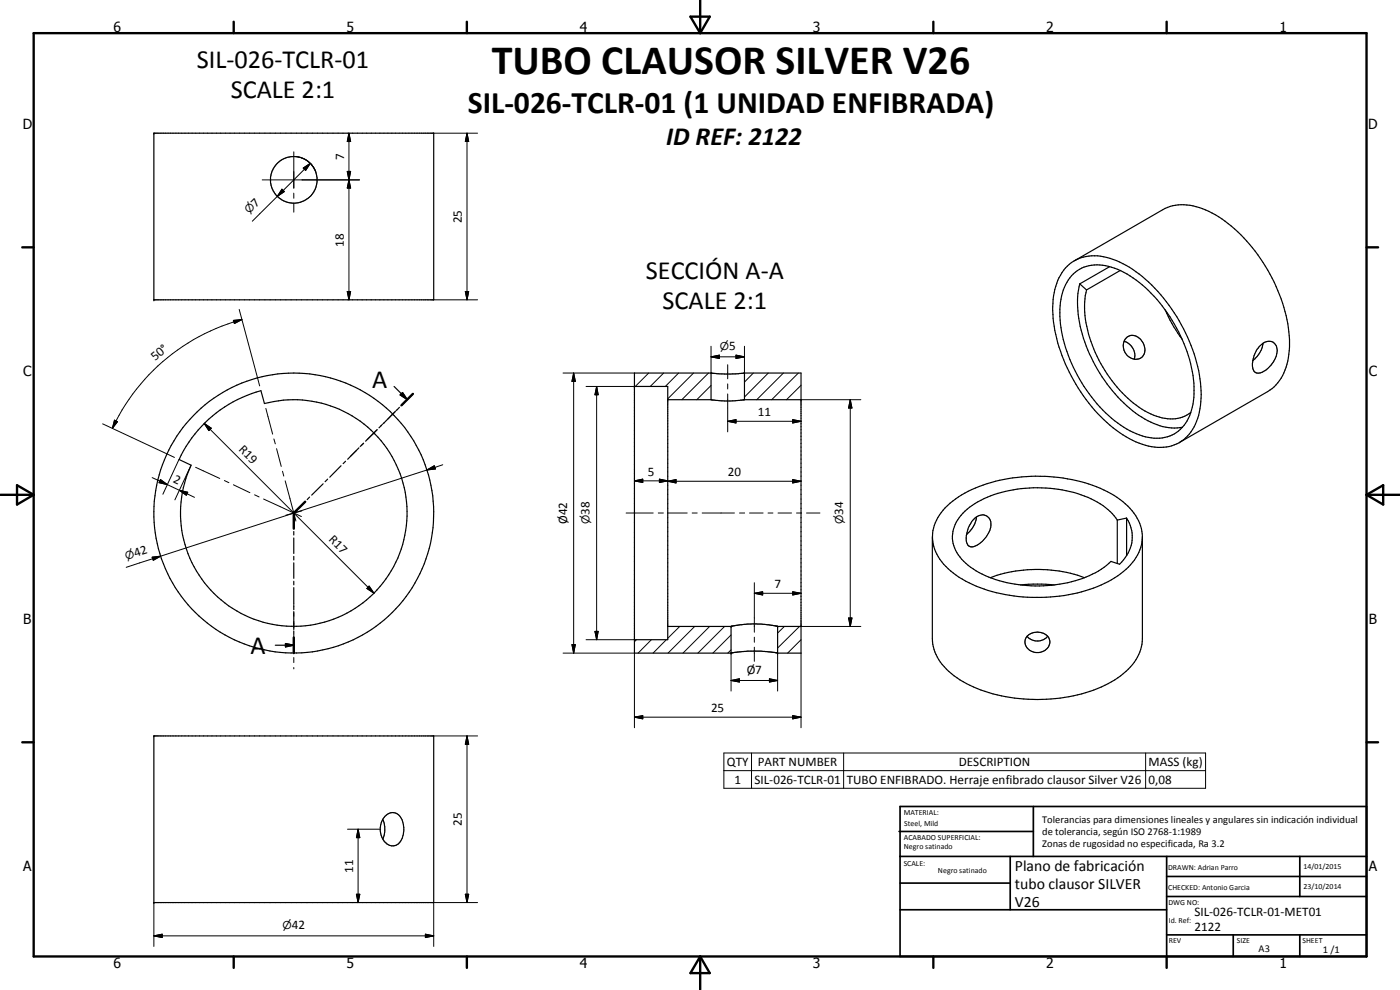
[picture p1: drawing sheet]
<svg xmlns="http://www.w3.org/2000/svg" width="420mm" height="297mm" viewBox="0 0 420 297" stroke-linecap="round" stroke-linejoin="round" font-family="sans-serif">
<g fill="none" stroke="#000" stroke-width=".35">
<path d="M46.2 40h84v50h-84zM322.5 78.2l26.5-15.3a14.7 14.7 0 0 1 13.8 .5 44.9 44.9 0 0 1 18.4 18.9 43.7 43.7 0 0 1 5.7 22.9 14.7 14.7 0 0 1-6.4 12.3l-26.5 15.3M319.7 80.4a12.2 12.2 0 0 1 13.4-2.9 37.4 37.4 0 0 1 18.6 15.3 45.3 45.3 0 0 1 8.7 27.8 14.3 14.3 0 0 1-7.2 12.6 15.9 15.9 0 0 1-14.2-1.6 47.9 47.9 0 0 1-20.7-26.2 32.7 32.7 0 0 1-1.4-19.5l.9-2.6zM321.6 82.7a11.5 11.5 0 0 1 12.9-2.2 36.9 36.9 0 0 1 18 16.8 37.9 37.9 0 0 1 5.5 23.9 11.6 11.6 0 0 1-7.7 9.9 16.5 16.5 0 0 1-13-2.9 45.1 45.1 0 0 1-19.2-33.3 16.4 16.4 0 0 1 3.5-12.2zM324.1 85.2l2 1.8M324.1 85.2a33.6 33.6 0 0 0 3.5 22.2 42.3 42.3 0 0 0 16.9 18.8 15.6 15.6 0 0 0 10.4 2M326.1 87a29.1 29.1 0 0 0 2.6 18.8 36.8 36.8 0 0 0 16.7 18.4 11.1 11.1 0 0 0 12-.5M333 80l-8.9 5.2M336.2 81.2l-10.1 5.8M349.7 93a38.6 38.6 0 0 0 5.1 8.8M118.3 116l3.9 3.9M120.1 118.5l.7-.7 1.4 2.1z"/>
<path d="M120.8 117.8l1.4 2.1-2.1-1.4zM123.9 118.2l-3.4 3.4M190.4 116h10v75.9h-10M200.4 119.9h13.1l4 .4 5.8-.4h17.1M213.4 111.9v8M223.4 111.9v8M337.3 102.4a4.5 4.5 0 0 1 3.1 5.3M338.3 101.1a3.1 3.1 0 0 1 4 .8 3.9 3.9 0 0 1 .5 5.2 3.7 3.7 0 0 1-3.9 .1 3.7 3.7 0 0 1-1.8-3.5l.4-1.6zM377.9 104a3.1 3.1 0 0 1 4.7-.9 5 5 0 0 1-.8 6l-.3 .5a5.3 5.3 0 0 1-4.5 2.3 3.1 3.1 0 0 1-1-3.8 9 9 0 0 1 1.9-4.1zM379 103a8 8 0 0 1-3 5.2M61.5 126.9a38.1 38.1 0 0 1 16.8-9.7l1.1 3.9a34 34 0 0 1 42.8 31.8 34 34 0 0 1-40.9 34.3 34 34 0 0 1-23.9-47.6l-3.6-1.7a37.7 37.7 0 0 1 7.7-11zM102.4 139.7l-3.4 3.5"/>
<path d="M103.7 138.4l-.7 .7M107.7 134.4l-3.4 3.4M109.1 133l-.7 .7M113.1 128.9l-3.4 3.5M114.5 127.6l-.8 .8M118.5 123.6l-3.4 3.4M119.9 122.2l-.7 .8M88.2 159.5v1M91.6 150.5l-3.4 3.4v4.7M92.9 149.1l-.7 .8M97 145.2l-3.5 3.3M98.3 143.8l-.7 .7"/>
<path d="M283.7 152.4a32.4 32.4 0 0 1 16.3-8.3 48.6 48.6 0 0 1 34.3 4.5 15.8 15.8 0 0 1 8.5 12.4 14 14 0 0 1-6.5 11.1 43.8 43.8 0 0 1-27.9 7.1 39.9 39.9 0 0 1-23.1-7.9 13 13 0 0 1-5.3-12.1 14.3 14.3 0 0 1 3.7-6.8zM291.9 156.1a3.3 3.3 0 0 1 4.5-1.1 4.4 4.4 0 0 1-.3 5.9l-1.7 1.8a2.91 2.91 0 0 1-3.9 .9 6.9 6.9 0 0 1 .9-6.6zM293.1 155.1a8.1 8.1 0 0 1-3 5.3M335.3 156v13.1M338.1 155.4a10.5 10.5 0 0 1-2.1 13.9l-2.6-.9a25.5 25.5 0 0 1-12.9 6.4 39.8 39.8 0 0 1-27.6-3.5 13.3 13.3 0 0 1-7.1-9.7 12.2 12.2 0 0 1 6.8-10.5 39.7 39.7 0 0 1 30.8-3 21.9 21.9 0 0 1 11.9 7.9M338.1 155.4l-2.8 .6M338.1 155.4v11.3M88.2 161.4v4.7M88.2 166.9v1.1M88.2 168.9v4.6M88.2 174.4v1.1M88.2 176.3v4.7"/>
<path d="M279.8 161.1v30.6a14.6 14.6 0 0 0 7.4 11.7 43.9 43.9 0 0 0 26.9 6.4 38.6 38.6 0 0 0 23.8-8.3 13.7 13.7 0 0 0 4.9-9.8v-30.6M297.2 173.4a41.3 41.3 0 0 1 28.3 0M306.3 175.5l3.7-.2 6.4 .2M82.6 193.6h5.6M85.7 193.1l2.5 .5-2.5 .5zM88.2 181.9v1M88.2 183.8v4.7M88.2 189.4v1M88.2 191.3v4.7M200.4 188l19.1-.1 2.7-.4 3.5-.3 3.7 .1 3.8 .6 7.2 .1M219.4 195.9l7-.6 7 .6M219.4 187.9v8.1h-29v-84.1h23.1l4 .3 5.8-.3h17.1v84.1h-7v-8.1"/>
<path d="M233.2 195.9h.1M308.2 190.9a4.3 4.3 0 0 1 6.7 .8 3.5 3.5 0 0 1-4.7 4 3.1 3.1 0 0 1-2-4.8zM308.3 190.9a4 4 0 0 0 6.1 0M46.2 220.8h84v50h-84zM114.9 245.8l.6 2.2v1.6l-.6 2.2M115.5 244.9a2.99 2.99 0 0 1 3.2-1 2.99 2.99 0 0 1 2.1 2.5 6 6 0 0 1-1.9 7.2 3.8 3.8 0 0 1-4.5-2.9 6 6 0 0 1 1.1-5.8z"/>
<circle cx="88.2" cy="54" r="7"/>
<circle cx="88.1" cy="153.9" r="42"/>
</g>
<g fill="#000">
<circle cx="46.2" cy="40" r=".18"/>
<circle cx="46.2" cy="90" r=".18"/>
<circle cx="190.4" cy="116" r=".18"/>
<circle cx="219.4" cy="196" r=".18"/>
<circle cx="219.4" cy="188" r=".18"/>
<circle cx="233.4" cy="188" r=".18"/>
<circle cx="233.4" cy="196" r=".18"/>
<circle cx="46.2" cy="220.8" r=".18"/>
<circle cx="46.2" cy="270.8" r=".18"/>
</g>
<g fill="none" stroke="#000" stroke-width=".71">
<path d="M10.1 9.9h400v277.1h-400zM70.1 6.5v3.4M140.1 6.5v3.4M207.2 5h5.8l-2.9 4.9zM210.1 0v9.9M280.1 6.5v3.4M350.1 6.5v3.4M6.7 74.2h3.4M410.1 74.2h3.5M123.9 118.2l-3.4 3.4M.1 148.5h10M5.1 145.6l5 2.9-5 2.9z"/>
<path d="M91.6 150.5l-3.4 3.4v4.7M410.1 148.5h10M410.1 148.5l5-2.9v5.8zM88.2 191.3v4.7M6.7 222.7h3.4M410.1 222.7h3.5M70.1 287v3.4M140.1 287v3.4M210.1 287v10M210.1 287l2.9 5h-5.8zM280.1 287v3.4M350.1 287v3.4"/>
</g>
<g fill="none" stroke="#000" stroke-width=".51">
<path d="M269.8 249.5h40.3M270.1 242h140v45h-140zM270.1 257h140M303.2 257v16M310.1 242v15M350.1 257v30M390.1 257v12M270.1 265h33.1M270.1 273h80M350.1 269h60M350.1 263h60M350.1 280.5h60"/>
<path d="M370.1 280.5v6.5M390.1 280.5v6.5"/>
</g>
<g fill="none" stroke="#000" stroke-width=".3">
<path d="M104.7 40l.5 2.5h-1zM104.7 40v50M130.2 40h13.1M140.2 40l.5 2.5h-1.1zM140.2 40v50M78.7 54h29.2M83.2 58.9l-7.5 7.5M84.6 56.8l.7 .7-2.1 1.4zM88.2 45.6v10.9M88.2 58v1.5M88.3 46.9a7 7 0 0 1 6.5 4.8M91 50.4l2.1-1.4-1.4 2.1z"/>
<path d="M93.1 49l-9.9 9.9M104.2 51.4h1l-.5 2.6zM104.7 54l.5 2.4h-1zM88.2 61v2.7M70.1 96.1l2.5-.2-2.3 1.2zM71.8 92.8l6.1 23M72.6 95.9a60.1 60.1 0 0 0-38.9 32.6M104.2 87.5h1l-.5 2.5zM130.2 90h13.1M139.6 87.5h1.1l-.5 2.5zM124.1 118l-1.7 1.7M169 111.9h21.4"/>
<path d="M172.2 111.9l.5 2.5h-1zM172.2 111.9v84.1M175.9 116h14.5M179.1 116l.4 2.4h-.9zM179.1 116v75.9M194.7 111.9l-4 4.1M199.2 111.9l-4.1 4.1M203.7 111.9l-4 4.1M208.1 111.9l-7.7 7.8M212.6 111.9l-8 8M213.4 107.1l2.5-.5v1zM213.4 115.7l-4.3 4.2"/>
<path d="M213.4 107.1h10M213.4 103.9v8M218.4 109.4v4.3M218.4 115.2v1.5M218.4 118.2v11.4M220.9 106.6l2.5 .5-2.5 .5zM223.4 103.9v8M226.1 111.9l-2.7 2.7M230.6 111.9l-7.2 7.2M235.1 111.9l-8 8M239.6 111.9l-8 8M240.4 115.6l-4.4 4.3"/>
<path d="M240.4 119.9h17.9M255.2 119.9l.5 2.5h-1zM255.2 119.9v68.1M30.8 127.2l21.6 10M34.4 126.1l.9 .4-1.6 2zM53.7 138l-4.8 10.3M57.3 139.7l-4.8 10.3M61.3 127l2.1 1.5-.7 .7zM61.3 127l50.9 51M79.8 122.6l2 7.7M82.2 131.7l.4 1.5M83 134.6l1.4 5.4"/>
<path d="M107 135.1l-1.8 1.8M109.1 133l-1 1M112 130.1l-1.8 1.8M113.2 128.9l-1.2 1.3M115.3 126.8l-1.1 1M117.7 124.4l-1.3 1.3M119.2 122.9l-1.5 1.6M121.4 120.8l-1.1 1M132.9 139.4l-4.8 1.6M218.4 126.4l2.5-.5v1zM218.4 126.4h22M237.9 125.9l2.5 .5-2.5 .5z"/>
<path d="M45.7 143.3l4.5 2.1M48.2 143.9l2 1.5-2.5-.6zM50.2 145.4l3.6 1.7M53.8 147.1l2.5 .6-.4 .9zM53.8 147.1l4.6 2.1M58.7 140.2l7.2 3.4M67.3 144.2l1.4 .6M70.1 145.5l4.9 2.3M76.4 148.5l1.4 .6M79.1 149.7l9.1 4.2M84.8 141.4l.4 1.4M85.6 144.3l3.2 12"/>
<path d="M88.2 153.9h.1M88.2 153.9l-2.4 .7M88.2 153.9l2.3 1.1M90.6 153.3l-2.4 .6M128.1 141l2.2-1.3 .4 1zM128.1 141l-79.9 25.9M187.9 153.9h8.1M190.4 144.3l2.5-.5v1zM190.4 144.3h10M197.6 153.9h1.5M197.9 143.8l2.5 .5-2.5 .5zM200.4 144.4l2.5-.5v1z"/>
<path d="M200.4 144.4h40M200.6 153.9h5.6M207.7 153.9h1.5M210.7 153.9h9.7M221.9 153.9h1.6M224.9 153.9h4.1M230.5 153.9h1.5M233.5 153.9h4.1M237.9 143.9l2.5 .5-2.5 .5zM239 153.9h1.6M242.1 153.9h4M45.7 167.2l2.5-.3-2.2 1.2z"/>
<path d="M48.2 166.9l-10.3 3.3M110.8 175.9l1.4 2.1-2.1-1.4zM226.4 178l2.5-.5v1zM226.4 174.8v14.9M226.4 178h14M237.9 177.5l2.5 .5-2.5 .5zM88.2 181.1v.8M88.2 183.4v1.5M88.2 186.4v2.6M88.2 190.5v1.5M88.2 193.5v2.3M88.2 197.3v1.5"/>
<path d="M169 196h21.4v22.4M171.7 193.4h1l-.5 2.6zM175.9 191.9h14.5M178.6 189.4h.9l-.4 2.5zM191 191.9l-.6 .6M195.5 191.9l-4 4.1M200 191.9l-4 4.1M204 188l-3.6 3.5M208.5 188l-8 8M213 188l-8 8M217.5 188l-8 8M219.4 195l-1 1"/>
<path d="M219.4 190.5l-5.5 5.5M219.4 196v11.3M226.4 191.2v1.5M226.4 194.2v4.2M233.4 196v11.3M235.4 188l-2 1.9M239.9 188l-6.5 6.4M240.4 191.9l-4 4.1M240.4 188h17.9M240.4 196v22.4M254.7 185.4h1l-.5 2.6zM88.2 200.3v.4"/>
<path d="M190.4 215.2l2.5-.5v1zM190.4 215.2h50M219.4 204.2l2.5-.5v.9zM219.4 204.2h14M230.9 203.7l2.5 .5-2.5 .4zM237.9 214.7l2.5 .5-2.5 .5zM130.2 220.8h13.1M140.2 220.8l.5 2.5h-1.1zM140.2 220.8v50M217.2 225.9h144.6v10.6h-144.6zM217.2 231.2h144.6M225.5 225.9v10.6"/>
<path d="M253.2 225.9v10.6M343.8 225.9v10.6M104.3 248.8h9.8M107.5 248.8l.5 2.5h-1zM107.5 248.8v22M46.2 270.8v13.2M107 268.3h1l-.5 2.5zM139.6 268.3h1.1l-.5 2.5zM143.3 270.8h-13.1v13.2M46.2 280.8l2.5-.5v1zM46.2 280.8h84M127.7 280.3l2.5 .5-2.5 .5z"/>
</g>
<g fill="#000">
<path d="M84.6 56.8l.7 .7-2.1 1.4zM91 50.4l2.1-1.4-1.4 2.1zM104.2 51.4h1l-.5 2.6zM104.7 54l.5 2.4h-1zM104.7 40l.5 2.5h-1zM140.2 40l.5 2.5h-1.1zM70.1 96.1l2.5-.2-2.3 1.2zM104.2 87.5h1l-.5 2.5zM139.6 87.5h1.1l-.5 2.5zM120.8 117.8l1.4 2.1-2.1-1.4zM172.2 111.9l.5 2.5h-1zM179.1 116l.4 2.4h-.9z"/>
<path d="M213.4 107.1l2.5-.5v1zM220.9 106.6l2.5 .5-2.5 .5zM34.4 126.1l.9 .4-1.6 2zM61.3 127l2.1 1.5-.7 .7zM128.1 141l2.2-1.3 .4 1zM218.4 126.4l2.5-.5v1zM237.9 125.9l2.5 .5-2.5 .5zM255.2 119.9l.5 2.5h-1zM48.2 143.9l2 1.5-2.5-.6zM53.8 147.1l2.5 .6-.4 .9zM190.4 144.3l2.5-.5v1zM197.9 143.8l2.5 .5-2.5 .5z"/>
<path d="M200.4 144.4l2.5-.5v1zM237.9 143.9l2.5 .5-2.5 .5zM45.7 167.2l2.5-.3-2.2 1.2zM110.8 175.9l1.4 2.1-2.1-1.4zM226.4 178l2.5-.5v1zM237.9 177.5l2.5 .5-2.5 .5zM85.7 193.1l2.5 .5-2.5 .5zM171.7 193.4h1l-.5 2.6zM178.6 189.4h.9l-.4 2.5zM254.7 185.4h1l-.5 2.6zM190.4 215.2l2.5-.5v1zM219.4 204.2l2.5-.5v.9z"/>
<path d="M230.9 203.7l2.5 .5-2.5 .4zM237.9 214.7l2.5 .5-2.5 .5zM140.2 220.8l.5 2.5h-1.1zM107.5 248.8l.5 2.5h-1zM107 268.3h1l-.5 2.5zM139.6 268.3h1.1l-.5 2.5zM46.2 280.8l2.5-.5v1zM127.7 280.3l2.5 .5-2.5 .5z"/>
</g>
<text font-size="12.6" x="147.6" y="22.2">TUBO CLAUSOR SILVER V26</text>
<text font-size="9.4" x="140.4" y="34">SIL-026-TCLR-01 (1 UNIDAD ENFIBRADA)</text>
<g font-size="7.9">
<text x="59" y="20.4">SIL-026-TCLR-01</text>
<text x="69.2" y="29.4">SCALE 2:1</text>
<text x="200" y="43.5">ID REF: 2122</text>
<text x="193.8" y="83.7">SECCIÓN A-A</text>
<text x="198.8" y="92.6">SCALE 2:1</text>
<text x="111.7" y="116.4">A</text>
<text x="75.1" y="196.1">A</text>
</g>
<g font-size="4.7">
<text x="304.6" y="261.2">Plano de fabricación</text>
<text x="304.6" y="266.6">tubo clausor SILVER</text>
<text x="304.6" y="272">V26</text>
</g>
<g font-size="4.2">
<text x="34" y="9.6">6</text>
<text x="104" y="9.6">5</text>
<text x="174" y="9.6">4</text>
<text x="244" y="9.6">3</text>
<text x="314" y="9.6">2</text>
<text x="384" y="9.6">1</text>
<text x="6.8" y="38.7">D</text>
<text x="410.6" y="38.7">D</text>
<text x="7" y="112.9">C</text>
<text x="410.8" y="112.9">C</text>
<text x="7" y="187.1">B</text>
<text x="410.8" y="187.1">B</text>
<text x="7" y="261.4">A</text>
<text x="410.8" y="261.4">A</text>
<text x="34" y="290.4">6</text>
<text x="104" y="290.4">5</text>
<text x="174" y="290.4">4</text>
<text x="244" y="290.4">3</text>
<text x="314" y="290.4">2</text>
<text x="384" y="290.4">1</text>
</g>
<g font-size="3.9">
<text x="103.2" y="48" transform="rotate(-90 103.2 48)">7</text>
<text x="76.8" y="62.4" transform="rotate(-45 76.8 62.4)">7</text>
<text x="138.6" y="67" transform="rotate(-90 138.6 67)">25</text>
<text x="103.2" y="74" transform="rotate(-90 103.2 74)">18</text>
<text x="218.8" y="104.9">5</text>
<text x="46.6" y="108.5" transform="rotate(-40 46.6 108.5)">50°</text>
<text x="227.4" y="124.9">11</text>
<text x="71.5" y="135" transform="rotate(45 71.5 135)">R19</text>
<text x="194.4" y="142.7">5</text>
<text x="218.4" y="142.9">20</text>
<text x="51.8" y="144.5" transform="rotate(25 51.8 144.5)">2</text>
<text x="176.9" y="154.6" transform="rotate(-90 176.9 154.6)">38</text>
<text x="253" y="154.6" transform="rotate(-90 253 154.6)">34</text>
<text x="170.2" y="157.3" transform="rotate(-90 170.2 157.3)">Ø42</text>
<text x="40.6" y="167" transform="rotate(-18 40.6 167)">42</text>
<text x="98.5" y="162.1" transform="rotate(45 98.5 162.1)">R17</text>
<text x="232.4" y="176.5">7</text>
<text x="224.1" y="202.2">Ø7</text>
<text x="213.4" y="213.7">25</text>
<text x="218.1" y="229.9">QTY</text>
<text x="227.4" y="229.8">PART NUMBER</text>
<text x="287.8" y="229.9">DESCRIPTION</text>
<text x="344.7" y="230">MASS (kg)</text>
<text x="220.4" y="235.2">1</text>
<text x="226.4" y="235.2">SIL-026-TCLR-01</text>
<text x="254.1" y="235.2">TUBO ENFIBRADO. Herraje enfibrado clausor Silver V26</text>
<text x="344.7" y="235.2">0,08</text>
<text x="138.6" y="247.8" transform="rotate(-90 138.6 247.8)">25</text>
<text x="106" y="261.8" transform="rotate(-90 106 261.8)">11</text>
<text x="358.5" y="275">SIL-026-TCLR-01-MET01</text>
<text x="87.6" y="278.7">42</text>
<text x="358.5" y="279.4">2122</text>
</g>
<g font-size="3.3">
<text x="74.8" y="64.3" transform="rotate(-45 74.8 64.3)">n</text>
<text x="38" y="167.9" transform="rotate(-18 38 167.9)">n</text>
<text x="84.8" y="278.7">n</text>
</g>
<g font-size="3.2">
<text x="216" y="104.9">n</text>
<text x="176.9" y="157.4" transform="rotate(-90 176.9 157.4)">n</text>
<text x="253" y="157.4" transform="rotate(-90 253 157.4)">n</text>
</g>
<g font-size="3.1">
<text x="312.7" y="246.8">Tolerancias para dimensiones lineales y angulares sin indicación individual</text>
<text x="312.7" y="250.4">de tolerancia, según ISO 2768-1:1989</text>
<text x="312.7" y="254">Zonas de rugosidad no especificada, Ra 3.2</text>
<text x="377.7" y="285.6">A3</text>
<text x="397" y="285.9">1 /1</text>
</g>
<g font-size="2.4">
<text x="271.2" y="244.4">MATERIAL:</text>
<text x="271.3" y="252">ACABADO SUPERFICIAL:</text>
<text x="271.4" y="247.9">Steel, Mild</text>
<text x="271.3" y="254.6">Negro satinado</text>
<text x="271.2" y="259.7">SCALE:</text>
<text x="281.5" y="261.8">Negro satinado</text>
<text x="350.6" y="261">DRAWN: Adrian Parro</text>
<text x="391.2" y="260.6">14/01/2015</text>
<text x="350.6" y="267">CHECKED: Antonio Garcia</text>
<text x="391.2" y="266.7">23/10/2014</text>
<text x="350.6" y="271.4">DWG NO:</text>
<text x="350.8" y="276.9">Id. Ref:</text>
<text x="350.8" y="282.8">REV</text>
<text x="371.2" y="282.9">SIZE</text>
<text x="390.9" y="282.9">SHEET</text>
</g>
</svg>
